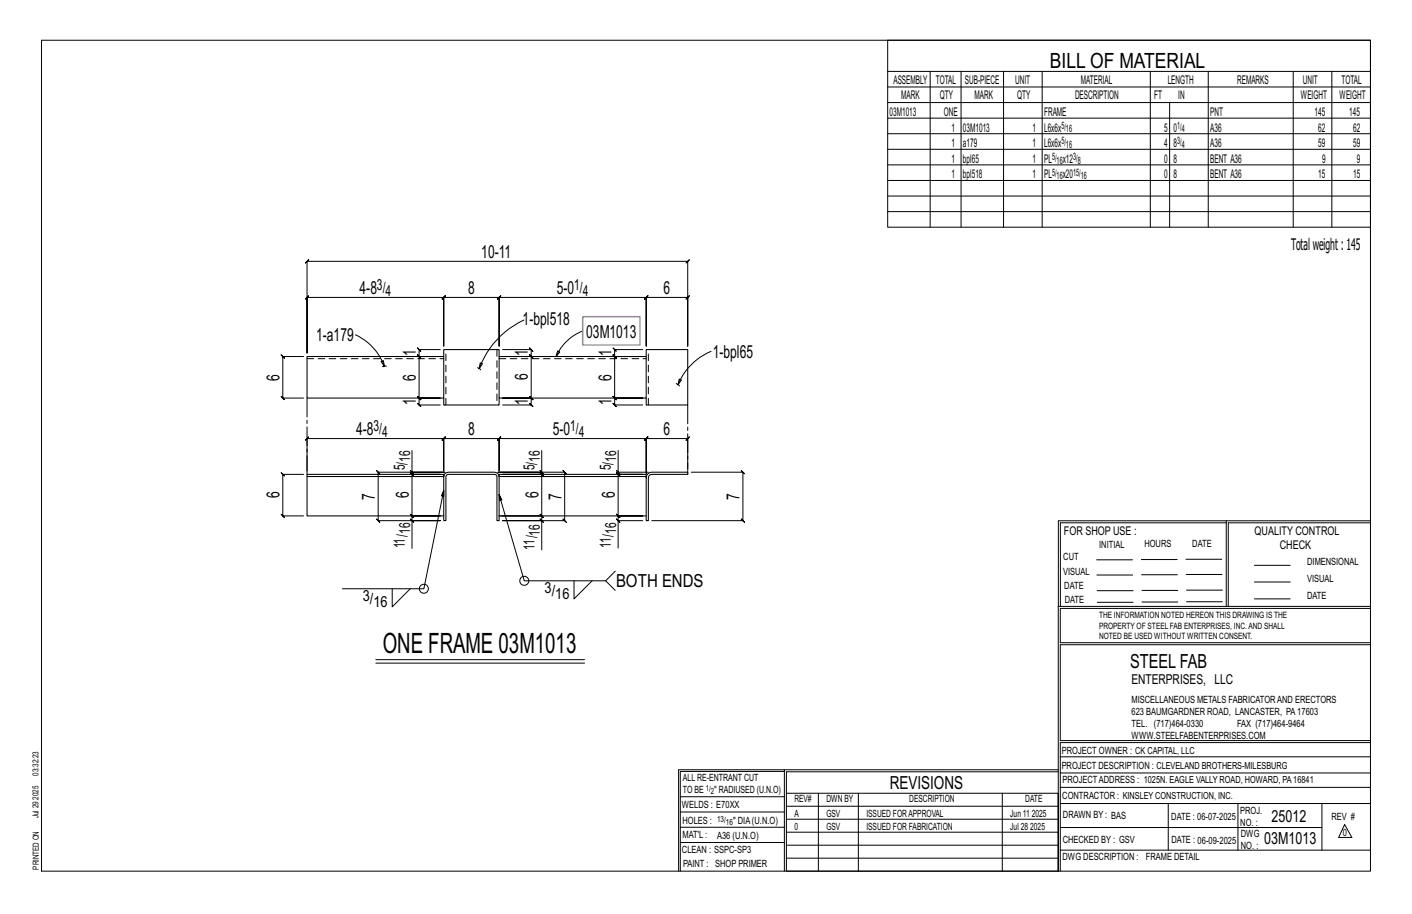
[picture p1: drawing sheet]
<svg xmlns="http://www.w3.org/2000/svg" width="432mm" height="279mm" viewBox="0 0 432 279" stroke-linecap="round" stroke-linejoin="round" font-family="sans-serif">
<g fill="none" stroke="#000" stroke-width=".31">
<path d="M12.7 12.3h406.4v254h-406.4zM271.5 12.3h147.6v57.2h-147.6zM271.5 21.8h147.6M271.5 26.6h147.6M271.5 31.4h147.6M271.5 36.1h147.6M284.5 21.8v47.7M293.9 21.8v47.7M306.9 21.8v47.7M318.7 21.8v47.7M351.8 21.8v47.7M357.7 31.4v38.1"/>
<path d="M369.5 21.8v47.7M395.5 21.8v47.7M407.3 21.8v47.7M271.5 40.9h147.6M271.5 45.6h147.6M271.5 50.4h147.6M271.5 55.2h147.6M271.5 59.9h147.6M93.9 79.9l-.5 .5 1-1-.5 .5h116.4l-.5 .5 1-1-.5 .5v25.9v-14.9l.5-.5-1 1 .5-.5h-12.7l.5-.5-1 1 .5-.5v14.9v-14.9l.5-.5-1 1 .5-.5h-45l.5-.5-1 1 .5-.5v14.9v-14.9l.5-.5-1 1 .5-.5h-16.9l.5-.5-1 1 .5-.5v14.9v-14.9l.5-.5-1 1 .5-.5h-41.8l.5-.5-1 1 .5-.5v17zM271.5 64.7h147.6M160.2 97.8a26.4 26.4 0 0 0-13.7 14.9M92.8 109h-6.3l-.5-.5 1 1-.5-.5v12.7l-.5-.5 1 1-.5-.5h6.3"/>
<path d="M108.7 102.3a17.1 17.1 0 0 1 8.9 9.7M116.5 110.5l.7-.3 .4 1.8zM117.6 112h-.6M118.1 111.9l-.5 .1M134.6 106.9h-6.4l-.5-.5 1 1-.5-.5v2.1l-.5-.5 1 1-.5-.5h6.4h-6.4l-.5-.5 1 1-.5-.5v12.7l-.5-.5 1 1-.5-.5h6.4h-6.4l-.5-.5 1 1-.5-.5v2.1l-.5-.5 1 1-.5-.5h6.4M146.1 112.3l.4 .4M146.5 112.7l.5 .4M146.9 110.9l.6 .3-1 1.5zM153.7 106.9h8.7l-.5-.5 1 1-.5-.5v2.1l-.5-.5 1 1-.5-.5h-8.7h8.7l-.5-.5 1 1-.5-.5v12.7l-.5-.5 1 1-.5-.5h-8.7h8.7l-.5-.5 1 1-.5-.5v2.1l-.5-.5 1 1-.5-.5h-8.7M170.5 107.3l.7 .3-1.1 1.4zM178.2 101.2a14.8 14.8 0 0 0-8.1 7.8M196.6 106.9h-8.6l-.5-.5 1 1-.5-.5v2.1l-.5-.5 1 1-.5-.5h8.6h-8.6l-.5-.5 1 1-.5-.5v12.7l-.5-.5 1 1-.5-.5h8.6h-8.6l-.5-.5 1 1-.5-.5v2.1l-.5-.5 1 1-.5-.5h8.6"/>
<path d="M206.9 117.2l.4 .4M207.3 117.6l.5 .4M207.7 115.9l.7 .3-1.1 1.4zM217.5 107.4a18.8 18.8 0 0 0-10.2 10.2M126 137.7v6.6h10h-20.4l-.5-.5 1 1-.5-.5v14.9l-.5-.5 1 1-.5-.5h19h-8.6v8.4M165.7 137.7v6.6h-13.4h20.4l-.5-.5 1 1-.5-.5v14.9l-.5-.5 1 1-.5-.5h-19h12v8.9M189 137.7v6.6h9.3M92.8 145h-6.3l-.5-.5 1 1-.5-.5v12.7l-.5-.5 1 1-.5-.5h6.3M125.5 158.7l1 1zM125.5 143.8l1 1zM126 144.3v.7l-.5-.5 1 1-.5-.5h8.6h-8.6l-.5-.5 1 1-.5-.5v12.7l-.5-.5 1 1-.5-.5h8.6h-8.6l-.5-.5 1 1-.5-.5v1.5M135.7 149.9l-.7 1.7 .7 .1v-1.8l-6.1 30.1h-24.9"/>
<path d="M152.6 157.7h13.1l-.5-.5 1 1-.5-.5v1.5M152.6 151.2l.2 1.8 .7-.2-.9-1.6 7.7 26.3h24.9l2.9-2.9M165.2 158.7l1 1zM165.2 143.8l1 1zM165.7 144.3v.7l-.5-.5 1 1-.5-.5h-12h12l-.5-.5 1 1-.5-.5v12.7l-.5-.5 1 1-.5-.5h-12M188.5 158.7l1 1zM188.5 143.8l1 1zM189 144.3v.7l-.5-.5 1 1-.5-.5h7.6h-7.6l-.5-.5 1 1-.5-.5v12.7l-.5-.5 1 1-.5-.5h7.6h-7.6l-.5-.5 1 1-.5-.5v1.5M196.6 159.2h-7.6v8.3M210.3 143.3v-9.2l.5-.5-1 1 .5-.5h-12.7l.5-.5-1 1 .5-.5v10.6v-10.6l.5-.5-1 1 .5-.5h-45l.5-.5-1 1 .5-.5v9.8v-9.8l.5-.5-1 1 .5-.5h-16.9l.5-.5-1 1 .5-.5v9.8v-9.8l.5-.5-1 1 .5-.5h-41.8l.5-.5-1 1 .5-.5v9.8M211.4 144.3h15.8l-.5-.5 1 1-.5-.5v14.9l-.5-.5 1 1-.5-.5h-27.9M375 159.8h-50.7v25.6"/>
<path d="M375 159.2h-51.3l-.1 107.1M419.1 159.2h-44.1v26.2M419.1 159.8h-43.5v25.6M119.9 180v5.5l5.6-5.5M175.5 177.5v5.6l5.6-5.6M185.2 177.5l2.9 3M335.4 171.1h10.9M335.4 175.8h11M349 171h11M349.1 175.7h11M362.7 171h10.9M362.7 175.6h11"/>
<path d="M383.6 172.8h11M383.6 177.9h11M323.7 185.4h95.4M335.5 184.1h11M335.5 180.6h11M349.2 184h11M349.2 180.5h11M362.9 180.4h10.9M362.9 184h10.9M383.6 183.1h11M419.1 186h-94.9v10.5h94.9M419.1 197.1h-94.9v29.3h94.9v.6h-94.9v39.3"/>
<path d="M114.9 201.7h63.9M114.9 202.7h63.9M239.9 235.8h-31.9v30.5M239.9 235.3h-32.4v31M323.6 235.3h-83.7v31M323.6 235.9h-83.1v6.6M324.2 236.3h94.9M324.2 231.4h94.9M208 252.9h31.9M208 257.5h31.9M208 243.6h31.9M208 248.2h31.9"/>
<path d="M240.5 242.5h83.1v23.8h-83.1zM240.5 258.4h83.1M240.5 254.4h83.1M240.5 250.4h83.1M240.5 246.5h83.1M250.3 242.5v23.8M262.5 242.5v23.8M306.5 242.5v23.8M324.2 253h80.1M324.2 245.6h94.9M324.2 259.9h94.9M324.2 240.7h94.9"/>
<path d="M357.3 245.6v14.3M378.6 245.6v14.3M404.3 245.6v14.3M411.2 252.1l2.2 3.9h-4zM240.5 262.3h83.1"/>
<circle cx="129.6" cy="180" r="1.38"/>
<circle cx="160.3" cy="177.5" r="1.38"/>
</g>
<g fill="none" stroke="#000" stroke-width=".32">
<path d="M93.9 109h41.8v12.7h-41.8zM152.6 109h45v12.7h-45zM152.6 109v-2.1h-16.9v2.1M197.6 109v-2.1h12.7v16.9h-12.7v-2.1M152.6 121.7v2.1h-16.9v-2.1M93.9 145h41.8v.7h-41.8zM93.9 145.7v12h41.8M135.7 145.7h.1M136.4 144.5l.7-.2h14.1l.7 .2 .5 .5 .2 .7v13.5h-.6v-13.5l-.1-.3-.7-.4-14.5 .1-.3 .6v13.5h-.7v-13.5l.2-.7zM152.6 145h45v.7h-45zM152.6 145.7h.1M152.6 157.7h45"/>
<path d="M197.6 145.7v13.5h.7v-13.1l.3-.8 .7-.3h11v-.7h-11a1.72 1.72 0 0 0-1.7 1.8"/>
</g>
<path d="M93.9 109.6h41.8M152 106.9v16.9M152.6 109.6h45M136.4 123.8v-16.9M198.3 123.8v-16.9" fill="none" stroke="#000" stroke-width=".31" stroke-dasharray="2 1.4"/>
<path d="M178.2 96.8h17.5v8.7h-17.5z" fill="none" stroke="#f0f" stroke-width=".5"/>
<path d="M93.9 121.7v23.3M210.3 123.8v21.2" fill="none" stroke="#000" stroke-width=".31" stroke-dasharray="5.8 1 1 1"/>
<text font-size="8.6" x="117" y="199.7">ONE FRAME 03M1013</text>
<text font-size="6.4" x="321.1" y="20.7">BILL OF MATERIAL</text>
<text font-size="5.9" x="345.6" y="204.1">STEEL FAB</text>
<g font-size="5.5">
<text x="147.2" y="78.9">10-11</text>
<text x="110" y="89.9">4-8</text>
<text x="143.1" y="89.9">8</text>
<text x="170.3" y="89.9">5-0</text>
<text x="202.9" y="89.9">6</text>
<text x="159.8" y="99.5">1-bpl518</text>
<text x="96.7" y="104.3">1-a179</text>
<text x="179.3" y="103.4">03M1013</text>
<text x="127.2" y="109" transform="rotate(-90 127.2 109)">1</text>
<text x="161.5" y="109" transform="rotate(-90 161.5 109)">1</text>
<text x="187" y="109" transform="rotate(-90 187 109)">1</text>
<text x="218" y="109.3">1-bpl65</text>
<text x="85.5" y="116.4" transform="rotate(-90 85.5 116.4)">6</text>
<text x="127.2" y="116.4" transform="rotate(-90 127.2 116.4)">6</text>
<text x="161.5" y="116.2" transform="rotate(-90 161.5 116.2)">6</text>
<text x="187" y="116.4" transform="rotate(-90 187 116.4)">6</text>
<text x="127.2" y="123.8" transform="rotate(-90 127.2 123.8)">1</text>
<text x="161.5" y="123.8" transform="rotate(-90 161.5 123.8)">1</text>
<text x="187" y="123.8" transform="rotate(-90 187 123.8)">1</text>
<text x="108.9" y="133.1">4-8</text>
<text x="143.1" y="133.1">8</text>
<text x="169.1" y="133.1">5-0</text>
<text x="202.9" y="133.1">6</text>
<text x="85.5" y="152.4" transform="rotate(-90 85.5 152.4)">6</text>
<text x="114.7" y="152.8" transform="rotate(-90 114.7 152.8)">7</text>
<text x="125" y="152.4" transform="rotate(-90 125 152.4)">6</text>
<text x="164.7" y="152.4" transform="rotate(-90 164.7 152.4)">6</text>
<text x="171.7" y="152.8" transform="rotate(-90 171.7 152.8)">7</text>
<text x="188" y="152.4" transform="rotate(-90 188 152.4)">6</text>
<text x="226.2" y="152.8" transform="rotate(-90 226.2 152.8)">7</text>
<text x="188.4" y="179.3">BOTH ENDS</text>
<text x="272.2" y="241.1">REVISIONS</text>
</g>
<g font-size="5.1">
<text x="388.9" y="251.3">25012</text>
<text x="386.6" y="258.1">03M1013</text>
</g>
<text font-size="4.9" x="394.8" y="76.4">Totalweight : 145</text>
<g font-size="4.7">
<text x="115.3" y="88.7">3/</text>
<text x="175.6" y="88.7">1/</text>
<text x="117.9" y="90.3">4</text>
<text x="178.2" y="90.3">4</text>
<text x="114.2" y="131.8">3/</text>
<text x="174.4" y="131.8">1/</text>
<text x="116.8" y="133.5">4</text>
<text x="177" y="133.5">4</text>
<text x="123.8" y="143.8" transform="rotate(-90 123.8 143.8)">5/</text>
<text x="125.4" y="141.2" transform="rotate(-90 125.4 141.2)">16</text>
<text x="163.4" y="143.8" transform="rotate(-90 163.4 143.8)">5/</text>
<text x="165.1" y="141.2" transform="rotate(-90 165.1 141.2)">16</text>
<text x="186.8" y="143.8" transform="rotate(-90 186.8 143.8)">5/</text>
<text x="188.5" y="141.2" transform="rotate(-90 188.5 141.2)">16</text>
<text x="123.8" y="167.6" transform="rotate(-90 123.8 167.6)">11/</text>
<text x="125.4" y="163.3" transform="rotate(-90 125.4 163.3)">16</text>
<text x="165.1" y="163.7" transform="rotate(-90 165.1 163.7)">16</text>
<text x="186.8" y="167.5" transform="rotate(-90 186.8 167.5)">11/</text>
<text x="188.5" y="163.2" transform="rotate(-90 188.5 163.2)">16</text>
<text x="163.4" y="168.1" transform="rotate(-90 163.4 168.1)">11/</text>
<text x="110.9" y="183.8">3/</text>
<text x="114.2" y="185.5">16</text>
<text x="166.5" y="181.4">3/</text>
<text x="169.8" y="183.1">16</text>
</g>
<text font-size="4.2" x="346" y="209.1">ENTERPRISES, LLC</text>
<g font-size="3.7">
<text x="273.2" y="25.6">ASSEMBLY</text>
<text x="286.2" y="25.6">TOTAL</text>
<text x="295.1" y="25.6">SUB-PIECE</text>
<text x="310.4" y="25.6">UNIT</text>
<text x="330.5" y="25.6">MATERIAL</text>
<text x="357.1" y="25.6">LENGTH</text>
<text x="378.3" y="25.6">REMARKS</text>
<text x="398.4" y="25.6">UNIT</text>
<text x="410.2" y="25.6">TOTAL</text>
<text x="272.1" y="35.5">03M1013</text>
<text x="275.6" y="30.4">MARK</text>
<text x="287.4" y="30.4">QTY</text>
<text x="288.6" y="35.5">ONE</text>
<text x="298" y="30.4">MARK</text>
<text x="311" y="30.4">QTY</text>
<text x="319.3" y="35.5">FRAME</text>
<text x="328.7" y="30.4">DESCRIPTION</text>
<text x="353" y="30.4">FT</text>
<text x="360.3" y="30.4">IN</text>
<text x="370.1" y="35.5">PNT</text>
<text x="397.8" y="30.4">WEIGHT</text>
<text x="402" y="35.5">145</text>
<text x="409.6" y="30.4">WEIGHT</text>
<text x="412.6" y="35.5">145</text>
<text x="290.9" y="40.2">1</text>
<text x="294.5" y="40.2">03M1013</text>
<text x="315.8" y="40.2">1</text>
<text x="319.3" y="40.2">L6x6x</text>
<text x="356" y="40.2">5</text>
<text x="358.9" y="40.2">0</text>
<text x="370.1" y="40.2">A36</text>
<text x="403.2" y="40.2">62</text>
<text x="413.8" y="40.2">62</text>
<text x="290.9" y="45">1</text>
<text x="294.5" y="45">a179</text>
<text x="315.8" y="45">1</text>
<text x="319.3" y="45">L6x6x</text>
<text x="356" y="45">4</text>
<text x="358.9" y="45">8</text>
<text x="370.1" y="45">A36</text>
<text x="403.2" y="45">59</text>
<text x="413.8" y="45">59</text>
<text x="290.9" y="49.7">1</text>
<text x="294.5" y="49.7">bpl65</text>
<text x="315.8" y="49.7">1</text>
<text x="319.3" y="49.7">PL</text>
<text x="325" y="49.7">x12</text>
<text x="356" y="49.7">0</text>
<text x="358.9" y="49.7">8</text>
<text x="370.1" y="49.7">BENT A36</text>
<text x="404.3" y="49.7">9</text>
<text x="415" y="49.7">9</text>
<text x="290.9" y="54.5">1</text>
<text x="294.5" y="54.5">bpl518</text>
<text x="315.8" y="54.5">1</text>
<text x="319.3" y="54.5">PL</text>
<text x="325" y="54.5">x20</text>
<text x="356" y="54.5">0</text>
<text x="358.9" y="54.5">8</text>
<text x="370.1" y="54.5">BENT A36</text>
<text x="403.2" y="54.5">15</text>
<text x="413.8" y="54.5">15</text>
<text x="325.3" y="163.4">FOR SHOP USE :</text>
<text x="383.7" y="163.4">QUALITY CONTROL</text>
<text x="391.4" y="167.8">CHECK</text>
</g>
<g font-size="3.1">
<text x="324.6" y="39.4">5/</text>
<text x="326" y="40.5">16</text>
<text x="360" y="39.4">1/</text>
<text x="361.4" y="40.5">4</text>
<text x="324.6" y="44.1">5/</text>
<text x="326" y="45.3">16</text>
<text x="360" y="44.1">3/</text>
<text x="361.4" y="45.3">4</text>
<text x="321.7" y="48.9">5/</text>
<text x="321.7" y="53.7">5/</text>
<text x="323.1" y="50">16</text>
<text x="328.2" y="48.9">3/</text>
<text x="328.2" y="53.7">15/</text>
<text x="329.6" y="50">8</text>
<text x="323.1" y="54.8">16</text>
<text x="330.5" y="54.8">16</text>
<text x="336.2" y="167.4">INITIAL</text>
<text x="350" y="167.1">HOURS</text>
<text x="364.6" y="167.2">DATE</text>
<text x="325.2" y="171.3">CUT</text>
<text x="399.8" y="172.8">DIMENSIONAL</text>
<text x="325.1" y="175.8">VISUAL</text>
<text x="399.8" y="177.9">VISUAL</text>
<text x="325.5" y="180">DATE</text>
<text x="325.7" y="184.4">DATE</text>
<text x="399.8" y="183.1">DATE</text>
<text x="346" y="215">MISCELLANEOUS METALS FABRICATORAND ERECTORS</text>
<text x="346" y="218.6">623 BAUMGARDNER ROAD, LANCASTER, PA17603</text>
<text x="346" y="225.8">WWW.STEELFABENTERPRISES.COM</text>
<text x="346" y="222.2">TEL. (717)464-0330</text>
<text x="378.3" y="222.2">FAX (717)464-9464</text>
<text x="324.7" y="230.5">PROJECT OWNER : CK CAPITAL, LLC</text>
<text x="208.8" y="238.8">ALL RE-ENTRANT CUT</text>
<text x="324.7" y="235.1">PROJECT DESCRIPTION : CLEVELAND BROTHERS-MILESBURG</text>
<text x="324.9" y="239.5">PROJECTADDRESS : 1025N. EAGLE VALLY ROAD, HOWARD, PA16841</text>
<text x="208.8" y="242.5">TO BE</text>
<text x="218.4" y="242.5">&quot; RADIUSED (U.N.O)</text>
<text x="242.9" y="245.3">REV#</text>
<text x="252.7" y="245.3">DWN BY</text>
<text x="278.1" y="245.3">DESCRIPTION</text>
<text x="313.5" y="245.3">DATE</text>
<text x="324.9" y="244.2">CONTRACTOR : KINSLEY CONSTRUCTION, INC.</text>
<text x="208.5" y="247">WELDS : E70XX</text>
<text x="208.7" y="251.7">HOLES :</text>
<text x="224.2" y="251.8">&quot; DIA(U.N.O)</text>
<text x="242.9" y="249.9">A</text>
<text x="252.7" y="249.9">GSV</text>
<text x="264.9" y="249.9">ISSUED FORAPPROVAL</text>
<text x="309" y="249.9">Jun 11</text>
<text x="315.5" y="249.9">2025</text>
<text x="325.1" y="250">DRAWN BY : BAS</text>
<text x="358.2" y="250.5">DATE : 06-07-2025</text>
<text x="379.3" y="248.9">PROJ.</text>
<text x="407.2" y="250.5">REV #</text>
<text x="208.7" y="256.3">MAT'L :</text>
<text x="219.3" y="256.4">A36 (U.N.O)</text>
<text x="242.9" y="253.8">0</text>
<text x="252.7" y="253.8">GSV</text>
<text x="264.9" y="253.8">ISSUED FOR FABRICATION</text>
<text x="309" y="253.8">Jul 28</text>
<text x="315" y="253.8">2025</text>
<text x="325" y="257.6">CHECKED BY : GSV</text>
<text x="358.3" y="257.7">DATE : 06-09-2025</text>
<text x="379.3" y="252.5">NO. :</text>
<text x="379.5" y="255.9">DWG</text>
<text x="410.6" y="255.5">0</text>
<text x="208.6" y="260.7">CLEAN : SSPC-SP3</text>
<text x="324.9" y="262.9">DWG DESCRIPTION :</text>
<text x="350.4" y="263">FRAME DETAIL</text>
<text x="379.5" y="259.5">NO. :</text>
<text x="208.9" y="265">PAINT : SHOP PRIMER</text>
</g>
<g font-size="2.7">
<text x="336.1" y="189">THE INFORMATION NOTED HEREON THIS DRAWING IS THE</text>
<text x="336.1" y="195.4">NOTED BE USED WITHOUT WRITTEN CONSENT.</text>
<text x="336.1" y="192.2">PROPERTY OF STEEL FAB ENTERPRISES, INC.AND SHALL</text>
</g>
<g font-size="2.6">
<text x="215.9" y="241.8">1/</text>
<text x="217.4" y="242.7">2</text>
<text x="219.3" y="251.1">13/</text>
<text x="222" y="252.1">16</text>
</g>
<g font-size="2.5">
<text x="11.7" y="237.1" transform="rotate(-90 11.7 237.1)">03:32:23</text>
<text x="11.8" y="244.4" transform="rotate(-90 11.8 244.4)">2025</text>
<text x="11.8" y="250.1" transform="rotate(-90 11.8 250.1)">Jul 29</text>
<text x="11.9" y="265.8" transform="rotate(-90 11.9 265.8)">PRINTED ON</text>
</g>
</svg>
